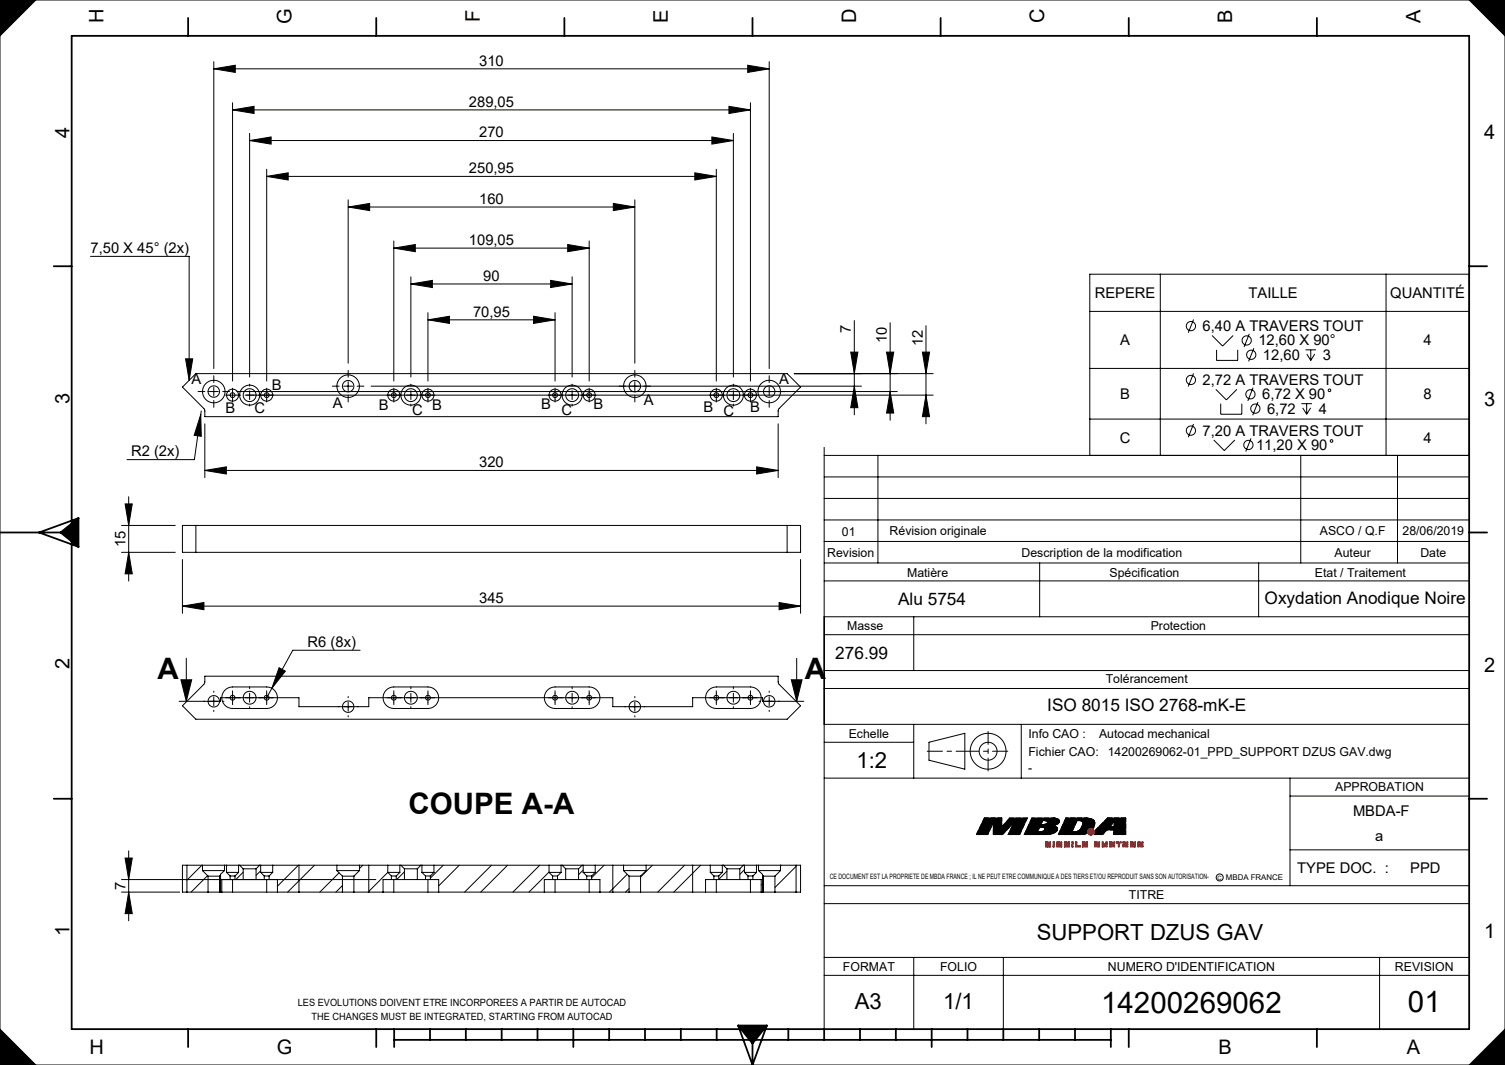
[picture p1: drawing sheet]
<svg xmlns="http://www.w3.org/2000/svg" width="420mm" height="297mm" viewBox="0 0 420 297" stroke-linecap="round" stroke-linejoin="round" font-family="sans-serif">
<g fill="none" stroke="#000" stroke-width=".28">
<path d="M0 0h420v297h-420zM10 0l-10 10M410 0l10 10M230 124.8v162.2M230 139h180M230 133h180M230 127h180M245 127v30M363 127v30M390 127v30M230 157h180M230 151h180"/>
<path d="M230 145h180M290.1 157v15M351.3 157v15M230 177h180M230 172h180M230 162h180.1M255 172v15M230 187h180M230 192h180M230 217h180M230 202h180M230 207h25"/>
<path d="M255 202v15M259.2 207l10.1-2.5v10l-10.1-2.5zM285 202v15M360 217v30M274.7 228.1h4.9v2.5l2.2-2.5h4.9l-2.1 4.6h-3.2l1.6-3.3-3.2 3.3h-2.6v-3.3l-1.6 3.3h-3.1zM288 228.1h6.2l.8 .2a.78 .78 0 0 1 .6 1.1l-.6 .5-1.4 .3 .9 .2a.92 .92 0 0 1 .6 .9 .92 .92 0 0 1-.7 .9l-2.4 .5h-6.1zM290.1 230.7l1.3 .1a.67 .67 0 0 1 .1 .8 .67 .67 0 0 1-.8 .3l-1.2 .1zM291 228.8l1.1 .2 .3 .2-.1 .3-.7 .4h-1.1zM297.5 228.1h5.9a1.82 1.82 0 0 1 2.1 1.3l-.3 1.5a1.36 1.36 0 0 0-1.5 .1 1.36 1.36 0 0 0-.5 1.4l-1.6 .3h-6.2zM300.6 228.8a1.51 1.51 0 0 1 1.6 .5 2.55 2.55 0 0 1-3 2.7zM309.1 228.1h5v4.6h-3.3v-1.3h-1.9l-1.2 1.3h-2.3l.2-.5v-.6zM311 229.1l-.1 1.4h-1.2z"/>
<path d="M360 237h50M360 222h50M230 252h180M230 247h180M230 272h180M230 267h180M255 267v20M280 267v20M385 267v20M0 287l10 10M420 287l-10 10"/>
<circle cx="275.8" cy="209.5" r="2.5"/>
<circle cx="275.8" cy="209.5" r="5"/>
<circle cx="340.4" cy="244.7" r=".98"/>
</g>
<path d="M305.4 232.7l.2-.5v-.6" fill="none" stroke="#000" stroke-width=".28" stroke-dasharray="1.3 .6" stroke-dashoffset=".6" stroke-linecap="butt"/>
<path d="M305.1 230.9a1.19 1.19 0 0 0-1.4 .1 1.19 1.19 0 0 0-.4 1.3" fill="none" stroke="#000" stroke-width=".28" stroke-dasharray="1.3 .6" stroke-dashoffset=".1" stroke-linecap="butt"/>
<g fill="none" stroke="#f00" stroke-width=".28">
<path d="M291.8 234.8h1.3v1.4h-.2v-1.1h-.3v1.1h-.3v-1.1h-.2v1.1h-.3zM293.9 234.8h.3v1.4h-.3zM295 234.8h1.3v.3h-1.1v.2h1.1v.9h-1.3v-.3h1v-.3h-1zM297 234.8h1.4v.3h-1.1v.2h1.1v.9h-1.4v-.3h1.1v-.3h-1.1zM299.2 234.8h.2v1.4h-.2zM300.2 234.8h.3v1.1h1v.3h-1.3zM302.1 234.8h1.3v.3h-1v.2h1v.3h-1v.3h1v.3h-1.3zM305.5 234.8h1.4v.3h-1.2v.2h1.2l-.1 .9h-1.3v-.3h1.1v-.3h-1.1zM307.6 234.8h.2v.5h.9v-.5h.3v1.3l-1.4 .1v-.3h1.1v-.3h-1.1zM309.7 234.8h1.3v.3h-1.1v.2h1.1v.8l-1.3 .1v-.3h1.1v-.3h-1.1zM311.5 234.8h1.4v.3h-.6v1.1h-.2v-1.1h-.6zM313.4 234.8h1.3v.3h-1v.2h1v.3h-1v.3h1v.3h-1.3z"/>
<path d="M315.5 234.8h1.3v1.4h-.3v-1.1h-.2v1.1h-.3v-1.1h-.2v1.1h-.3zM317.6 234.8h1.3v.3h-1v.2h1v.9h-1.3v-.3h1v-.3h-1z"/>
<circle cx="304.5" cy="232" r=".9"/>
</g>
<path d="M305.4 232a.9 .9 0 0 0-1.4-.8 .9 .9 0 0 0-.1 1.5 .9 .9 0 0 0 1.5-.6v-.1" fill="none" stroke="#f00" stroke-width=".28" stroke-dasharray="1.3 .6" stroke-dashoffset=".7" stroke-linecap="butt"/>
<path d="M308.9 231.4h1.9" fill="none" stroke="#000" stroke-width=".28" stroke-dasharray="1.3 .6" stroke-dashoffset="1"/>
<path d="M285.9 232.7h6.1M288 228.1h6.2M291.3 229.9h-.8M292.7 232.7h-.7M293.6 230.2l.9 .2M293.9 232.4l-.8 .2M295.4 232.7h6.2M299.2 232h.7M301.5 231.2l.4-.6M303.4 228.1l.7 .2M305.4 232.7h2.3M307.7 232.7h-2.3" fill="none" stroke="#000" stroke-width=".28" stroke-dasharray="1.3 .6" stroke-dashoffset=".4"/>
<path d="M308.9 231.4l-1.2 1.3M311 229.1l-1.3 1.4" fill="none" stroke="#000" stroke-width=".28" stroke-dasharray="1.3 .6" stroke-dashoffset=".9"/>
<path d="M291 228.8l-.5 1.1M295.4 232.7h5.7M309.7 230.5h1.2M310.8 232.7v-1.3" fill="none" stroke="#000" stroke-width=".28" stroke-dasharray="1.3 .6" stroke-dashoffset=".6"/>
<path d="M277.2 229.4l-1.6 3.3M281.4 232.7l1.6-3.3M290.1 230.7l-.6 1.3M310.9 230.5l.1-1.4" fill="none" stroke="#000" stroke-width=".28" stroke-dasharray="1.3 .6" stroke-dashoffset=".7"/>
<path d="M277.2 232.7v-3.3M279.6 230.6l2.2-2.5M299.2 232l1.4-3.2M310.8 232.7h3.3M314.1 232.7h-3.3" fill="none" stroke="#000" stroke-width=".28" stroke-dasharray="1.3 .6" stroke-dashoffset="-.1"/>
<path d="M283 229.4l-3.2 3.3M314.1 228.1v4.6" fill="none" stroke="#000" stroke-width=".28" stroke-dasharray="1.3 .6" stroke-dashoffset=".2"/>
<g fill="none" stroke="#000" stroke-width=".28" stroke-dasharray="1.3 .6">
<path d="M272.5 232.7l2.2-4.6M272.5 232.7h3.1M275.6 232.7h-3.1M277.2 232.7h.1M281.4 232.7h3.2M284.6 232.7h-3.2M286.6 228.1h.1M286.7 228.1l-2.1 4.6M288 228.1l-2.1 4.6M289.5 232h.6M290.1 232l.6-.1M290.5 229.9h.1"/>
<path d="M290.6 229.9h.1M290.6 229.9h.5M290.7 231.9h.2M290.7 230.7h-.6M290.9 231.9l.3-.2M291 228.8h.5M291 230.8l-.3-.1M291.2 231.7l.2-.1M291.3 232.7h.1M291.4 230.8h-.4M291.4 231.6l.2-.2M291.4 232.7h.1"/>
<path d="M291.5 232.7h.1M291.5 228.8l.4 .1M291.6 230.9l-.2-.1M291.6 231.4v-.2M291.6 229.9h-.3M291.6 231v-.1M291.6 231.2v-.2M291.6 232.7h.1M291.7 232.7h.1M291.8 232.7h.1M291.9 228.9l.2 .1M291.9 232.7h.1"/>
<path d="M292 229.8l-.4 .1M292 232.7h.1M292.1 229.7l-.1 .1M292.1 229h.2M292.2 229.6l-.1 .1M292.3 229l.1 .2M292.3 229.5l-.1 .1M292.4 229.3l-.1 .2M292.4 229.2v.1M293.1 232.6l-.4 .1M293.8 228.1h.4M294 228.1h.1"/>
<path d="M294.1 228.1h.1M294.2 228.1l.4 .1M294.4 232.2l-.5 .2M294.5 230.4l.4 .3M294.6 228.2l.4 .1M294.7 230l-.4 .1M294.7 231.9l-.3 .3M294.9 231.7l-.2 .2M294.9 230.7l.2 .2M295 229.9l-.3 .1M295 228.3l.2 .1M295 231.6l-.1 .1"/>
<path d="M295.1 230.9v.2M295.1 231.3l-.1 .3M295.1 231.1v.2M295.2 229.7l-.2 .2M295.2 228.4l.3 .2M295.4 229.5l-.2 .2M295.5 228.6l.2 .3M295.6 229.4l-.2 .1M295.7 229.2l-.1 .2M295.7 228.9v.3M297.5 228.1l-2.1 4.6M299.2 232h.4"/>
<path d="M299.6 232h.1M299.7 232h.1M299.8 232h.1M299.9 232l.5-.1M300.4 231.9h.2M300.6 228.8h.6M300.6 231.9l.2-.1M300.8 231.8l.1-.1M300.9 231.7l.2-.1M301.1 231.6l.1-.1M301.1 232.7h.1M301.2 231.5l.3-.3"/>
<path d="M301.2 232.7h.1M301.3 232.7h.1M301.4 228.8h-.2M301.4 232.7h.1M301.5 232.7h.1M301.6 232.7h.6M301.6 228.9l-.2-.1M301.8 229l-.2-.1M301.9 230.6l.2-.6M302.1 229.1l-.3-.1M302.1 230l.1-.4M302.2 232.7l.3-.1"/>
<path d="M302.2 229.3l-.1-.2M302.2 229.6v-.3M302.5 232.6l.3-.1M302.8 232.6l.3-.1M303 228.1h.1M303.1 232.5l.1-.1M303.1 228.1h.1M303.2 228.1h.1M303.2 232.4h.1M303.3 232.4v-.1M303.3 228.1h.1M304.1 228.3l.6 .1"/>
<path d="M304.7 228.4l.4 .3M305.1 230.9h.1M305.1 228.7l.2 .2M305.2 230.9v-.1M305.2 230.8l.2-.6M305.4 230.2l.1-.4M305.4 229.1l-.1-.2M305.5 229.4l-.1-.3M305.5 229.8v-.4M309.1 228.1h5"/>
</g>
<path d="M274.7 228.1h4.9M281.8 228.1h4.8M305.6 231.6l3.5-3.5" fill="none" stroke="#000" stroke-width=".28" stroke-dasharray="1.3 .6" stroke-dashoffset=".1"/>
<path d="M297.5 228.1h5.9" fill="none" stroke="#000" stroke-width=".28" stroke-dasharray="1.3 .6" stroke-dashoffset=".5"/>
<path d="M277.3 232.7h2.5M279.6 228.1v2.5M279.8 232.7h-2.6M294.3 230.1l-.7 .1" fill="none" stroke="#000" stroke-width=".28" stroke-dasharray="1.3 .6" stroke-dashoffset=".3"/>
<path d="M285.9 232.7h5.4M297.5 228.1h5.5" fill="none" stroke="#000" stroke-width=".28" stroke-dasharray="1.3 .6" stroke-dashoffset=".8"/>
<path d="M258.7 209.5h22.6" fill="none" stroke="#000" stroke-width=".28" stroke-dasharray="6.3 1.3 1.3 1.3" stroke-dashoffset="2.1"/>
<path d="M275.8 204v11" fill="none" stroke="#000" stroke-width=".28" stroke-dasharray="6.3 1.3 1.3 1.3" stroke-dashoffset="2.8"/>
<g fill="none" stroke="#000" stroke-width=".5">
<path d="M20 10h390v277h-390zM52.5 5v5M105 5v5M157.5 5v5M210 5v5M262.5 5v5M315 5v5M367.5 5v5M15 74.3h5M410 74.3h5M0 148.5h16.9M16.9 148.5l5 4"/>
<path d="M21.9 144.5l-11 4 11 4M21.9 144.5v8M21.9 144.5l-5 4M410 148.5h5M15 222.8h5M410 222.8h5M52.5 287v5M105 287v5M110 290h200M110 287v5M120 287v3M130 287v3"/>
<path d="M140 287v3M150 287v3M160 287v5M170 287v3M180 287v3M190 287v3M200 287v3M206 286l4 11M206 286h8M206 286l4 5M210 291v6M214 286l-4 11"/>
<path d="M214 286l-4 5M220 287v3M230 287v3M240 287v3M250 287v3M260 287v5M270 287v3M280 287v3M290 287v3M300 287v3M310 287v5M315 287v5"/>
<path d="M367.5 287v5"/>
</g>
<g fill="none" stroke="#f00" stroke-width=".28" stroke-dasharray="1.3 .6" stroke-dashoffset=".5">
<path d="M292.1 235.1v1.1M292.3 236.2v-1.1M292.6 235.1v1.1M292.9 236.2v-1.1M295 235.9h1M295 235.6h1M295.2 235.3h1.1M295.2 235h1.1M296 235.6h-1M296.3 235h-1.1M297 235.9h1.1M297 235.6h1.1"/>
<path d="M297.1 235.9h.9M297.3 235.3h1.1M297.4 235h1M298.1 235.6h-1.1M298.4 235h-1.1M300.5 235.9h1M300.5 234.8v1.1M302.4 235.9h1M302.4 235.3h1M302.4 235.6h1M302.4 235h1M303.4 235.6h-1"/>
<path d="M303.4 235h-1M305.5 235.9h1.1M305.5 235.6h1.1M307.6 235.9h1.1M307.6 235.6h1.1M313.7 235.9h1M313.7 235.6h1M313.7 235.3h1M314.7 235h-1M317.6 235.6h1M317.6 235.9h1M317.9 235h1"/>
<path d="M317.9 235.3h1"/>
</g>
<g fill="none" stroke="#f00" stroke-width=".28" stroke-dasharray="1.3 .6" stroke-dashoffset=".7">
<path d="M291.8 234.8h1.3M291.8 236.2v-1.4M293.1 234.8v1.4M293.9 236.2v-1.4M294.2 234.8v1.4M295 234.8h1.3M296.3 236.2h-1.3M297 234.8h1.4M298.4 236.2h-1.4M299.2 236.2v-1.4M299.4 234.8v1.4M300.2 236.2v-1.4"/>
<path d="M301.5 236.2h-1.3M302.1 236.2v-1.4M302.1 234.8h1.3M302.1 236.2h1.3M303.4 236.2h-1.3M305.5 234.8h1.4M309.7 236.2h1.3M309.7 234.8h1.4M311.5 234.8h1.4M313.4 234.8h1.3M313.4 236.2v-1.4M314.7 236.2h-1.3"/>
<path d="M315.5 234.8h1.3M315.5 236.2v-1.4M316.8 234.8v1.4M317.6 234.8h1.3M318.9 236.2h-1.3"/>
</g>
<path d="M295 235.6v-.8M296.3 235.3v.9M297 235.6v-.8M298.4 235.3v.9M305.5 235.6v-.8M306.9 235.3v.8M307.6 235.6v-.8M307.8 235.3h.9M309.7 235.6v-.8M311.1 235.3v.8M317.6 235.6v-.8M318.9 235.3v.9" fill="none" stroke="#f00" stroke-width=".28" stroke-dasharray="1.3 .6" stroke-dashoffset=".4"/>
<g fill="none" stroke="#f00" stroke-width=".28" stroke-dasharray="1.3 .6">
<path d="M291.8 236.2h.2M292 236.2h.1M292.3 235.1h-.2M292.3 236.2h.1M292.4 236.2h.1M292.5 236.2h.1M292.6 236.2h.1M292.9 235.1h-.3M292.9 236.2h.1M293 236.2h.1M293.9 234.8h.2M293.9 236.2h.3"/>
<path d="M294.1 234.8h.1M295 236.2v-.3M295 235.6h.1M295.2 235v.3M296 235.9v-.3M296.3 234.8v.2M297 236.2v-.3M297.3 235v.3M298 235.9h.1M298.1 235.9v-.3M298.4 234.8v.2M299.2 234.8h.2"/>
<path d="M299.2 236.2h.2M299.4 236.2h-.2M300.2 234.8h.3M300.2 234.8h.1M300.2 236.2h.1M300.3 234.8h.2M301.5 235.9v.3M302.4 235.6v.3M302.4 235v.3M303.4 235.9v.3M303.4 235.3v.3M303.4 234.8v.2"/>
<path d="M305.5 236.2v-.3M305.7 235v.3M306.6 235.9v-.3M306.9 236.1l-.1 .1M306.9 234.8v.2M307.6 234.8h.2M307.6 236.2v-.3M307.8 234.8v.5M308.7 235.9v-.3M308.7 234.8h.3M308.7 235.3v-.5M309 236.1l-.1 .1"/>
<path d="M309.7 236.2v-.3M309.9 235v.3M310.8 235.9v-.3M311.1 236.1l-.1 .1M311.1 234.8v.2M311.5 235v-.2M312.1 235h-.6M312.3 235h.6M312.3 236.2h-.2M312.9 234.8v.2M313.7 235.6v.3M313.7 235v.3"/>
<path d="M314.7 235.9v.3M314.7 235.3v.3M314.7 234.8v.2M315.8 236.2h-.3M316 235h-.2M316.3 236.2h-.3M316.5 235h-.2M316.8 236.2h-.3M317.6 236.2v-.3M317.9 235v.3M318.6 235.9v-.3M318.9 234.8v.2"/>
</g>
<g fill="none" stroke="#f00" stroke-width=".28" stroke-dasharray="1.3 .6" stroke-dashoffset=".6">
<path d="M295 234.8h1.3M295 236.2h1.3M297.1 234.8h1.3M297.1 236.2h1.3M300.3 236.2h1.2M305.7 235.3h1.2M306.8 236.2h-1.3M306.9 235h-1.2M307.6 236.2h1.3M309 234.8v1.3M309.7 235.9h1.1M309.7 235.6h1.1"/>
<path d="M309.9 235h1.2M309.9 235.3h1.2M312.1 236.2v-1.2M312.3 235v1.2M315.8 235v1.2M316 236.2v-1.2M316.3 235v1.2M316.5 236.2v-1.2"/>
</g>
<path d="M206 286l4 5 4-5zM16.9 148.5l5 4v-8zM0 0v10l10-10zM410 0l10 10v-10zM420 287l-10 10h10zM0 287v10h10zM309.1 228.1l-3.5 3.5v.6l-.2 .5h2.3l1.2-1.3h1.9v1.3h3.3v-4.6zM311 229.1l-.1 1.4h-1.2zM297.5 228.1l-2.1 4.6 7.1-.1 .8-.3v-.7l.5-.6 .6-.2 .6 .1a1.56 1.56 0 0 0 .4-1.6 1.56 1.56 0 0 0-1.3-1zM300.6 228.8a1.51 1.51 0 0 1 1.6 .5 2.55 2.55 0 0 1-3 2.7zM290.1 230.7l1.3 .1a.67 .67 0 0 1 .1 .8 .67 .67 0 0 1-.8 .3l-1.2 .1zM291 228.8l1.1 .2 .3 .2-.1 .3-.7 .4h-1.1zM288 228.1l-2.1 4.6h6.1a2.84 2.84 0 0 0 3.1-1.4v-.4l-.6-.5-.9-.2 1.4-.3a.88 .88 0 0 0 .7-1l-.5-.5-1-.3zM274.7 228.1l-2.2 4.6h3.1l1.6-3.3v3.3h2.6l3.2-3.3-1.6 3.3h3.2l2.1-4.6h-4.9l-2.2 2.5v-2.5z" fill-rule="evenodd" fill="#000"/>
<path d="M317.6 234.8v.8h1v.3h-1v.3h1.3v-.9h-1v-.2h1v-.3zM315.5 234.8v1.4h.3v-1.1h.2v1.1h.3v-1.1h.2v1.1h.3v-1.4zM313.4 234.8v1.4h1.3v-.3h-1v-.3h1v-.3h-1v-.2h1v-.3zM311.5 234.8v.3h.6v1.1h.2v-1.1h.6v-.3zM309.7 234.8v.8h1.1v.3h-1.1v.3l1.3-.1v-.8h-1.1v-.2h1.1v-.3zM307.6 234.8v.8h1.1v.3h-1.1v.3l1.4-.1v-1.3h-.3v.5h-.9v-.5zM305.5 234.8v.8h1.1v.3h-1.1v.3h1.3l.1-.9h-1.2v-.2h1.2v-.3zM303.6 232a.9 .9 0 0 0 1.8 0 .9 .9 0 0 0-1.8 0zM302.1 234.8v1.4h1.3v-.3h-1v-.3h1v-.3h-1v-.2h1v-.3zM300.2 234.8v1.4h1.3v-.3h-1v-1.1zM299.2 234.8v1.4h.2v-1.4zM297 234.8v.8h1.1v.3h-1.1v.3h1.4v-.9h-1.1v-.2h1.1v-.3zM295 234.8v.8h1v.3h-1v.3h1.3v-.9h-1.1v-.2h1.1v-.3zM293.9 234.8v1.4h.3v-1.4zM291.8 234.8v1.4h.3v-1.1h.2v1.1h.3v-1.1h.3v1.1h.2v-1.4z" fill-rule="evenodd" fill="#f00"/>
<g fill="none" stroke="#000" stroke-width=".28">
<path d="M59.7 19.2l6-1v2zM59.7 17.2v85.6M59.7 19.2h155M208.7 18.2l6 1-6 1zM214.7 17.2v85.6M64.9 30.7l6-1v1.9zM64.9 28.6v77.7M64.9 30.7h144.5M69.7 39.2l6-1v2zM69.7 37.2v67.9M69.7 39.2h135M198.7 38.2l6 1-6 1z"/>
<path d="M203.4 29.7l6 1-6 .9zM204.7 37.2v67.9M209.4 28.6v77.7M74.4 49.2l6-1v2zM74.4 47.2v59.1M74.4 49.2h125.5M97.2 57.7l6-1v2zM97.2 55.7v45.6M97.2 57.7h80M171.2 56.7l6 1-6 1zM177.2 55.7v45.6M193.9 48.2l6 1-6 1z"/>
<path d="M199.9 47.2v59.1M25.2 71.5h27.6v34.6M109.9 69.2l6-1v2zM109.9 67.2v39.1M109.9 69.2h54.5M114.7 79.2l6-1v2zM114.7 77.2v27.9M114.7 79.2h45M153.7 78.2l6 1-6 1zM158.4 68.2l6 1-6 1zM159.7 77.2v27.9M164.4 67.2v39.1"/>
<path d="M304.1 76.5h105.9v50.5h-105.9zM323.8 76.5v50.5M386.8 76.5v50.5M119.4 89.2l6-1v2zM119.4 87.2v19.1M119.4 89.2h35.5M148.9 88.2l6 1-6 1zM154.9 87.2v19.1M237.4 98.2h2l-1 6zM238.4 89.4v26.3M247.4 98.2h2l-1 6zM248.4 90v27.2"/>
<path d="M257.4 98.2h2l-1 6zM258.4 90.8v27.4M304.1 86.8h105.9M333.1 89.1l-1.5 3.7M338.2 93.6l3 2.9 2.9-2.9M339.5 97.6v2.9h5.9v-2.9M348.6 93.1l-1.4 3.7M349.9 97.1l-1.5 3.7M364.3 97.6h3M364.7 98.7l1.1 1.8M365.8 97.6v2.9M366.9 98.7l-1.1 1.8"/>
<path d="M50.9 107.9l3.8-3.7h165l3.7 3.7-6 6.1-.2 .5v1.7h-160v-1.7l-.3-.5zM51.8 100.1h2l-1 6zM56 115.6l.2 6.1-2-.3zM56.2 114.6l-2 13.6h-18.8M57.2 118.2v15M58.4 109.2h2.5M59.7 107.9v2.5M63.6 110.2h2.5M64.9 108.9v2.5M66.1 109.2h184.3M68.4 110.2h192M69.7 108.9v2.5"/>
<path d="M74.4 108.9v2.5M95.9 107.7h2.5M97.2 106.4v2.5M103.6 107.7h136.8M109.9 108.9v2.5M114.7 108.9v2.5M119.4 108.9v2.5M154.9 108.9v2.5M159.7 108.9v2.5M164.4 108.9v2.5M177.2 106.4v2.5M199.9 108.9v2.5"/>
<path d="M204.7 108.9v2.5M209.4 108.9v2.5M214.7 107.9v2.5M217.2 118.2v15M221.7 104.2h38.7M238.4 107.7l1 6h-2zM248.4 109.2l1 6h-2zM258.4 110.2l1 6h-2zM304.1 102.7h105.9M304.1 116.9h105.9M333.1 104.1l-1.5 3.7M333.1 118.2l-1.5 3.7"/>
<path d="M339.3 108.6l2.9 2.9 3-2.9M340.7 112.6v2.9h5.9v-2.9M349.7 108.1l-1.5 3.7M351.1 112.1l-1.5 3.7M363.2 112.6h2.9M363.5 113.8l1.1 1.7M364.6 112.6v2.9M365.8 113.8l-1.2 1.7M35.9 138.5v23.5M57.2 131.2l6-1v2zM57.2 131.2h160M211.2 130.2l6 1-6 1z"/>
<path d="M338.7 122.7l3 2.9 2.9-2.9M349.1 122.2l-1.4 3.7M33.9 146.5h15M33.9 154h15M34.9 140.5h2l-1 6zM35.9 154l1 6h-2zM50.9 146.5h172.5v7.5h-172.5zM50.9 156v15M54.7 146.5v7.5M219.7 146.5v7.5M223.4 156v15M50.9 169l6-1v2z"/>
<path d="M50.9 169h172.5M217.4 168l6 1-6 1zM50 195.6h11.6v-1h21.8v2.5h19.5v-2.5h68.1v2.5h22.3v-2.5h19.5v1h11.5M50.5 189.6h3l-1.5 6zM52 183.6v12M57.2 188.6h160v1.7l.2 .5 6 6-3.7 3.8h-165l-3.8-3.8 6-6 .3-.5zM59.7 194.3v2.5M62.7 192.6a3 3 0 0 1 2.2-1h9.5a3 3 0 0 1 3 3 3 3 0 0 1-3 3h-9.5a3 3 0 0 1-2.7-1.8 3 3 0 0 1 .5-3.2zM64.9 193.3v2.5M69.7 193.3v2.5M74.4 193.3v2.5M77.9 186.2l1.7 1-3.7 4.7z"/>
<path d="M97.2 195.8v2.5M100.5 181.3h-18.8l-7.3 13.3M107.7 192.6a3 3 0 0 1 2.2-1h9.5a3 3 0 0 1 3 3 3 3 0 0 1-3 3h-9.5a3 3 0 0 1-2.7-1.8 3 3 0 0 1 .5-3.2zM109.9 193.3v2.5M114.7 193.3v2.5M119.4 193.3v2.5M152.7 192.6a3 3 0 0 1 2.2-1h9.5a3 3 0 0 1 3 3 3 3 0 0 1-3 3h-9.5a3 3 0 0 1-2.7-1.8 3 3 0 0 1 .5-3.2zM154.9 193.3v2.5M159.7 193.3v2.5M164.4 193.3v2.5M177.2 195.8v2.5M197.7 192.6a3 3 0 0 1 2.2-1h9.5a3 3 0 0 1 3 3 3 3 0 0 1-3 3h-9.5a3 3 0 0 1-2.7-1.8 3 3 0 0 1 .5-3.2z"/>
<path d="M199.9 193.3v2.5M204.7 193.3v2.5M209.4 193.3v2.5M214.7 194.3v2.5M220.8 189.6h3l-1.5 6zM222.3 183.6v12M34.9 239.3h2l-1 6zM35.9 237.3v19.5M33.9 245.3h71M33.9 248.8h16.3M35.9 248.8l1 6h-2zM52.2 241.3v7.5"/>
<path d="M56.3 241.3l-4.1 4.2M56.5 242.8h6.1M56.5 241.3h6.1M56.5 241.3h-5.6v7.5h7.2M56.5 241.3v1.5M56.5 242.8l1.6 1.5M57.9 244.2l-4.6 4.6M58.1 244.3h3.2M58.1 248.8h3.2M58.1 244.3v4.5M61.3 248.8h.6M61.3 244.3v4.5"/>
<path d="M61.6 244l-.3 .3M61.9 248.8h15.5M61.9 245.3v3.5M62.6 242.8l-1 1v5M62.6 241.3v1.5M62.6 241.3h.6M63.2 243.3h3.4M63.2 241.3h3.4M63.2 241.3v2M63.2 243.3l1 1M64.2 244.3h1.4M64.2 244.3v1h1.4v-1"/>
<path d="M66.6 241.3v2M66.6 243.3l-1 1M66.6 241.3h.3M66.9 241.3h5.6M66.9 241.3l1 1M67.9 242.3h3.6M67.9 242.3v3h3.6v-3M67.9 243.2l-2.1 2.1M72.5 241.3h.2M72.5 241.3l-1 1M72.7 242.8l-1.2 1.3M72.7 243.3h3.4"/>
<path d="M72.7 241.3h3.4M72.7 241.3v2M72.7 243.3l1 1M73.7 244.3h1.4M73.7 244.3v1h1.4v-1M76.1 241.3v2M76.1 243.3l-1 1M76.1 241.3h17.9M77.4 248.8h18.2M77.4 245.3v3.5M83.3 241.3l-5.9 5.8M83.4 241.3v7.5"/>
<path d="M87.8 241.3l-7.5 7.5M94 242.8h6.3M94 241.3h6.3M94 241.3v1.5M94 242.8l1.6 1.5M94.6 243.4l-5.3 5.4M95.6 247l-1.9 1.8M95.6 244.3h3.2M95.6 248.8h3.2M95.6 244.3v4.5M98.8 248.8h8.1M98.8 244.3v4.5"/>
<path d="M100.3 241.3h7.9M100.3 241.3v1.5M100.3 242.8l-1.5 1.5M101.2 241.3l-.9 .9M102.9 241.3v7.5M106.9 248.8h15.5M108.2 243.3h3.4M108.2 241.3h3.4M108.2 241.3v2M108.2 243.3l1 1M108.2 243.3l-5.5 5.5M109.2 244.3h1.4"/>
<path d="M109.2 245.3h1.4M109.2 245.3h-2.3v3.5M109.2 244.3v1M110.6 245.3h2.3M110.6 244.3v1M111.6 241.3v2M111.6 243.3l-1 1M111.6 241.3h.3M111.9 241.3h5.6M111.9 241.3l1 1M112.9 242.3h3.6M112.9 245.3h3.6"/>
<path d="M112.9 242.3v3M112.9 243.1l-2.2 2.2M116.5 245.3h2.2M116.5 242.3v3M117.5 241.3h.2M117.5 241.3l-1 1M117.7 243.3h3.4M117.7 241.3h3.4M117.7 241.3v2M117.7 243.3l1 1M118.7 244.3h1.4M118.7 245.3h1.4"/>
<path d="M118.7 244.3v1M120.1 245.3h2.3v3.5M120.1 244.3v1M121.1 241.3v2M121.1 243.3l-1 1M121.1 241.3h32.1M122.4 248.8h29.5M123.7 241.3l-3.6 3.6M128.2 241.3l-5.8 5.7M137.2 241.3l-7.5 7.5M141.7 241.3l-7.5 7.5M150.6 241.3l-7.5 7.5"/>
<path d="M151.9 248.8h15.5M153.2 243.2l-5.6 5.6M153.2 243.3h3.4M153.2 241.3h3.4M153.2 241.3v2M153.2 243.3l1 1M154.2 244.3h1.4M154.2 245.3h1.4M154.2 245.3h-2.3v3.5M154.2 244.3v1M155.6 245.3h2.3M155.6 244.3v1"/>
<path d="M156.6 241.3v2M156.6 243.3l-1 1M156.6 241.3h.3M156.9 241.3h5.6M156.9 241.3l1 1M157.9 242.3h3.6M157.9 245.3h3.6M157.9 242.3v3M161.5 245.3h2.2M161.5 242.3v3M162.5 241.3h.2M162.5 241.3l-1 1"/>
<path d="M162.7 242.6l-1.2 1.3M162.7 243.3h3.4M162.7 241.3h3.4M162.7 241.3v2M162.7 243.3l1 1M163.7 244.3h1.4M163.7 245.3h1.4M163.7 244.3v1M165.1 245.3h2.3v3.5M165.1 244.3v1M166.1 241.3v2M166.1 243.3l-1 1"/>
<path d="M166.1 241.3h7.9M167.4 248.8h8.2M168.6 241.3l-3.5 3.5M171 241.3v7.5M174 242.8h6.3M174 241.3h6.3M174 241.3v1.5M174 242.8l1.6 1.5M175 243.8l-4.9 5M175.6 247.8l-1 1M175.6 244.3h3.2M175.6 248.8h3.2"/>
<path d="M175.6 244.3v4.5M178.8 248.8h18.1M178.8 244.3v4.5M180.3 241.3h17.9M180.3 241.3v1.5M180.3 242.8l-1.5 1.5M182.1 241.3l-3.3 3.3M191 241.3l-7.5 7.5M193.3 241.3v7.5M195.5 241.3l-7.5 7.5M196.9 248.8h15.5M198.2 243.3h3.4"/>
<path d="M198.2 241.3h3.4M198.2 241.3v2M198.2 243.3l1 1M199.2 244.3h1.4M199.2 245.3h1.4M199.2 245.3h-2.3v3.5M199.2 244.3v1M200.6 245.3h2.3M200.6 244.3v1M201.6 241.3v2M201.6 243.3l-1 1M201.6 241.3h.3"/>
<path d="M201.9 241.3h5.6M201.9 241.3l1 1M202.9 242.9l-2.3 2.3M202.9 242.3h3.6M202.9 245.3h3.6M202.9 242.3v3M206.5 245.3h2.2M206.5 242.3v3M207.5 241.3h.2M207.5 241.3l-1 1M207.7 242.5l-1.2 1.3M207.7 243.3h3.4"/>
<path d="M207.7 241.3h3.4M207.7 241.3v2M207.7 243.3l1 1M208.7 244.3h1.4M208.7 245.3h1.4M208.7 244.3v1M210.1 245.3h2.3v3.5M210.1 244.3v1M211.1 241.3v2M211.1 243.3l-1 1M211.1 241.3h.6M211.7 242.8h6.1"/>
<path d="M211.7 241.3h6.1M211.7 242.8l1.1 1v5M211.7 241.3v1.5M212.4 248.8h.7M212.8 244.1l.3 .2M213.1 246.2l-.7 .6M213.1 244.3h3.2M213.1 248.8h3.2M213.1 244.3v4.5M216.3 244.3v4.5M217.8 241.3h5.6v7.5h-7.1M217.8 241.3v1.5"/>
<path d="M217.8 242.8l-1.5 1.5M218 241.3l-.2 .2M222.2 241.3v7.5M222.2 241.6l-5.9 5.9"/>
<circle cx="332.3" cy="90.9" r="1.29"/>
<circle cx="347.9" cy="94.9" r="1.29"/>
<circle cx="349.2" cy="98.9" r="1.29"/>
<circle cx="59.7" cy="109.2" r="3.1"/>
<circle cx="59.7" cy="109.2" r="1.6"/>
<circle cx="64.9" cy="110.2" r=".68"/>
<circle cx="64.9" cy="110.2" r="1.68"/>
<circle cx="69.7" cy="110.2" r="2.8"/>
<circle cx="69.7" cy="110.2" r="1.8"/>
<circle cx="74.4" cy="110.2" r=".68"/>
<circle cx="74.4" cy="110.2" r="1.68"/>
<circle cx="97.2" cy="107.7" r="3.1"/>
<circle cx="97.2" cy="107.7" r="1.6"/>
<circle cx="109.9" cy="110.2" r=".68"/>
<circle cx="109.9" cy="110.2" r="1.68"/>
<circle cx="114.7" cy="110.2" r="2.8"/>
<circle cx="114.7" cy="110.2" r="1.8"/>
<circle cx="119.4" cy="110.2" r=".68"/>
<circle cx="119.4" cy="110.2" r="1.68"/>
<circle cx="154.9" cy="110.2" r=".68"/>
<circle cx="154.9" cy="110.2" r="1.68"/>
<circle cx="159.7" cy="110.2" r="2.8"/>
<circle cx="159.7" cy="110.2" r="1.8"/>
<circle cx="164.4" cy="110.2" r=".68"/>
<circle cx="164.4" cy="110.2" r="1.68"/>
<circle cx="177.2" cy="107.7" r="3.1"/>
<circle cx="177.2" cy="107.7" r="1.6"/>
<circle cx="199.9" cy="110.2" r=".68"/>
<circle cx="199.9" cy="110.2" r="1.68"/>
<circle cx="204.7" cy="110.2" r="2.8"/>
<circle cx="204.7" cy="110.2" r="1.8"/>
<circle cx="209.4" cy="110.2" r=".68"/>
<circle cx="209.4" cy="110.2" r="1.68"/>
<circle cx="214.7" cy="109.2" r="3.1"/>
<circle cx="214.7" cy="109.2" r="1.6"/>
<circle cx="332.3" cy="106" r="1.29"/>
<circle cx="349" cy="110" r="1.29"/>
<circle cx="350.3" cy="114" r="1.29"/>
<circle cx="371" cy="108.9" r=".37"/>
<circle cx="332.3" cy="120.1" r="1.29"/>
<circle cx="348.4" cy="124.1" r="1.29"/>
<circle cx="371.6" cy="123" r=".37"/>
<circle cx="59.7" cy="195.6" r="1.6"/>
<circle cx="64.9" cy="194.6" r=".68"/>
<circle cx="69.7" cy="194.6" r="1.8"/>
<circle cx="74.4" cy="194.6" r=".68"/>
<circle cx="97.2" cy="197.1" r="1.6"/>
<circle cx="109.9" cy="194.6" r=".68"/>
<circle cx="114.7" cy="194.6" r="1.8"/>
<circle cx="119.4" cy="194.6" r=".68"/>
<circle cx="154.9" cy="194.6" r=".68"/>
<circle cx="159.7" cy="194.6" r="1.8"/>
<circle cx="164.4" cy="194.6" r=".68"/>
<circle cx="177.2" cy="197.1" r="1.6"/>
<circle cx="199.9" cy="194.6" r=".68"/>
<circle cx="204.7" cy="194.6" r="1.8"/>
<circle cx="209.4" cy="194.6" r=".68"/>
<circle cx="214.7" cy="195.6" r="1.6"/>
</g>
<g fill="none" stroke="#000" stroke-width=".28" stroke-dasharray="30.5 1.3 1.3 1.3">
<path d="M57.2 109.2h-1.9M59.7 106.7v-1.9M59.7 111.7v1.9M62.2 109.2h1.9M63.6 110.2h-.6M64.9 108.9v-.6M64.9 111.4v.7M66.1 110.2h.7M67.2 110.2h-.6M69.7 107.7v-.6M69.7 112.7v.5M72.2 110.2h.5"/>
<path d="M73.2 110.2h-.7M74.4 108.9v-.6M74.4 111.4v.7M75.7 110.2h.7M94.7 107.7h-1.9M97.2 105.2v-1.9M97.2 110.2v1.9M99.7 107.7h1.9M108.6 110.2h-.6M109.9 108.9v-.6M109.9 111.4v.7M111.1 110.2h.7"/>
<path d="M112.2 110.2h-.6M114.7 107.7v-.6M114.7 112.7v.5M117.2 110.2h.5M118.2 110.2h-.7M119.4 108.9v-.6M119.4 111.4v.7M120.7 110.2h.7M153.6 110.2h-.6M154.9 108.9v-.6M154.9 111.4v.7M156.1 110.2h.7"/>
<path d="M157.2 110.2h-.6M159.7 107.7v-.6M159.7 112.7v.5M162.2 110.2h.5M163.2 110.2h-.7M164.4 108.9v-.6M164.4 111.4v.7M165.7 110.2h.7M174.7 107.7h-1.9M177.2 105.2v-1.9M177.2 110.2v1.9M179.7 107.7h1.9"/>
<path d="M198.6 110.2h-.6M199.9 108.9v-.6M199.9 111.4v.7M201.1 110.2h.7M202.2 110.2h-.6M204.7 107.7v-.6M204.7 112.7v.5M207.2 110.2h.5M208.2 110.2h-.7M209.4 108.9v-.6M209.4 111.4v.7M210.7 110.2h.7"/>
<path d="M212.2 109.2h-1.9M214.7 106.7v-1.9M214.7 111.7v1.9M217.2 109.2h1.9M57.2 195.6h-.4M59.7 193.1v-.4M59.7 198.1v.3M62.2 195.6h.3M63.6 194.6h-.6M64.9 193.3v-.7M64.9 195.8v.7M66.1 194.6h.7"/>
<path d="M67.2 194.6h-.6M69.7 192.1v-.6M69.7 197.1v.5M72.2 194.6h.5M73.2 194.6h-.7M74.4 193.3v-.7M74.4 195.8v.7M75.7 194.6h.7M94.7 197.1h-.4M97.2 194.6v-.4M97.2 199.6v.3M99.7 197.1h.3"/>
<path d="M108.6 194.6h-.6M109.9 193.3v-.7M109.9 195.8v.7M111.1 194.6h.7M112.2 194.6h-.6M114.7 192.1v-.6M114.7 197.1v.5M117.2 194.6h.5M118.2 194.6h-.7M119.4 193.3v-.7M119.4 195.8v.7M120.7 194.6h.7"/>
<path d="M153.6 194.6h-.6M154.9 193.3v-.7M154.9 195.8v.7M156.1 194.6h.7M157.2 194.6h-.6M159.7 192.1v-.6M159.7 197.1v.5M162.2 194.6h.5M163.2 194.6h-.7M164.4 193.3v-.7M164.4 195.8v.7M165.7 194.6h.7"/>
<path d="M174.7 197.1h-.4M177.2 194.6v-.4M177.2 199.6v.3M179.7 197.1h.3M198.6 194.6h-.6M199.9 193.3v-.7M199.9 195.8v.7M201.1 194.6h.7M202.2 194.6h-.6M204.7 192.1v-.6M204.7 197.1v.5M207.2 194.6h.5"/>
<path d="M208.2 194.6h-.7M209.4 193.3v-.7M209.4 195.8v.7M210.7 194.6h.7M212.2 195.6h-.4M214.7 193.1v-.4M214.7 198.1v.3M217.2 195.6h.3"/>
</g>
<g fill="#000">
<path d="M158.4 68.2l6 1-6 1zM109.9 69.2l6-1v2z"/>
<path d="M238.4 107.7l1 6h-2zM237.4 98.2h2l-1 6zM248.4 109.2l1 6h-2zM247.4 98.2h2l-1 6zM258.4 110.2l1 6h-2zM257.4 98.2h2l-1 6z"/>
<path d="M57.2 131.2l6-1v2zM211.2 130.2l6 1-6 1z"/>
<path d="M34.9 140.5h2l-1 6zM35.9 154l1 6h-2zM34.9 239.3h2l-1 6zM35.9 248.8l1 6h-2z"/>
<path d="M50.9 169l6-1v2zM217.4 168l6 1-6 1z"/>
<path d="M50.5 189.6h3l-1.5 6zM220.8 189.6h3l-1.5 6z"/>
<path d="M77.9 186.2l-2 5.7 3.7-4.7zM119.4 89.2l6-1v2zM148.9 88.2l6 1-6 1zM114.7 79.2l6-1v2zM153.7 78.2l6 1-6 1zM97.2 57.7l6-1v2zM171.2 56.7l6 1-6 1zM74.4 49.2l6-1v2zM193.9 48.2l6 1-6 1zM69.7 39.2l6-1v2zM198.7 38.2l6 1-6 1zM64.9 30.7l6-1v1.9zM203.4 29.7l6 1-6 .9zM59.7 19.2l6-1v2zM208.7 18.2l6 1-6 1zM56 115.6l-1.8 5.8 2 .3zM51.8 100.1h2l-1 6z"/>
</g>
<path d="M64.9 245.3v3.5M74.4 245.3v3.5M109.9 245.3v3.5M119.4 245.3v3.5M154.9 245.3v3.5M164.4 245.3v3.5M199.9 245.3v3.5M209.4 245.3v3.5" fill="none" stroke="#000" stroke-width=".28" stroke-dasharray="6.3 1.3 1.3 1.3 1.3 1.3"/>
<g font-size="8.2">
<text x="44" y="189.4">A</text>
<text x="224.6" y="189.4">A</text>
<text x="114" y="226.9">COUPE A-A</text>
<text x="307.3" y="282.4">14200269062</text>
<text x="392.9" y="282.3">01</text>
</g>
<g font-size="6.2">
<text x="239" y="214">1:2</text>
<text x="289.3" y="262.2">SUPPORT DZUS GAV</text>
<text x="238.5" y="281.4">A3</text>
<text x="263.2" y="281.4">1/1</text>
</g>
<g font-size="5.6">
<text x="28.9" y="6.5" transform="rotate(-90 28.9 6.5)">H</text>
<text x="81.4" y="6.7" transform="rotate(-90 81.4 6.7)">G</text>
<text x="133.9" y="6.2" transform="rotate(-90 133.9 6.2)">F</text>
<text x="186.4" y="6.4" transform="rotate(-90 186.4 6.4)">E</text>
<text x="238.9" y="6.5" transform="rotate(-90 238.9 6.5)">D</text>
<text x="291.4" y="6.5" transform="rotate(-90 291.4 6.5)">C</text>
<text x="343.9" y="6.4" transform="rotate(-90 343.9 6.4)">B</text>
<text x="396.4" y="6.4" transform="rotate(-90 396.4 6.4)">A</text>
<text x="19.4" y="38.5" transform="rotate(-90 19.4 38.5)">4</text>
<text x="414.2" y="38.9">4</text>
<text x="19.4" y="112.5" transform="rotate(-90 19.4 112.5)">3</text>
<text x="414.2" y="113.1">3</text>
<text x="19.4" y="186.5" transform="rotate(-90 19.4 186.5)">2</text>
<text x="414.2" y="187.4">2</text>
<text x="19.4" y="261" transform="rotate(-90 19.4 261)">1</text>
<text x="414.2" y="261.6">1</text>
<text x="24.9" y="293.9">H</text>
<text x="77.3" y="293.9">G</text>
<text x="340.1" y="293.9">B</text>
<text x="392.6" y="293.9">A</text>
</g>
<g font-size="4.8">
<text x="250.6" y="168.8">Alu 5754</text>
<text x="352.9" y="168.4">Oxydation Anodique Noire</text>
<text x="233.1" y="183.7">276.99</text>
<text x="292.2" y="198.4">ISO 8015 ISO 2768-mK-E</text>
</g>
<g font-size="4.1">
<text x="133.7" y="18.3">310</text>
<text x="130.9" y="29.7">289,05</text>
<text x="133.7" y="38.3">270</text>
<text x="130.9" y="48.3">250,95</text>
<text x="133.7" y="56.8">160</text>
<text x="25.3" y="70.6">7,50 X 45° (2x)</text>
<text x="130.9" y="68.3">109,05</text>
<text x="134.9" y="78.3">90</text>
<text x="305.5" y="83.1">REPERE</text>
<text x="348.4" y="83.1">TAILLE</text>
<text x="388" y="83.1">QUANTITÉ</text>
<text x="132" y="88.3">70,95</text>
<text x="237.5" y="92.8" transform="rotate(-90 237.5 92.8)">7</text>
<text x="247.5" y="95.7" transform="rotate(-90 247.5 95.7)">10</text>
<text x="335.6" y="92.3">6,40 A TRAVERS TOUT</text>
<text x="257.5" y="96.5" transform="rotate(-90 257.5 96.5)">12</text>
<text x="312.6" y="96.3">A</text>
<text x="351.2" y="96.3">12,60 X 90°</text>
<text x="352.5" y="100.3">12,60</text>
<text x="369.2" y="100.3">3</text>
<text x="397.3" y="96.3">4</text>
<text x="53.5" y="107.1">A</text>
<text x="217.5" y="107.1">A</text>
<text x="335.6" y="107.3">2,72 A TRAVERS TOUT</text>
<text x="75.9" y="108.7">B</text>
<text x="92.9" y="113.7">A</text>
<text x="179.6" y="113.1">A</text>
<text x="312.6" y="111.3">B</text>
<text x="352.2" y="111.3">6,72 X 90</text>
<text x="397.3" y="111.3">8</text>
<text x="62.9" y="115.1">B</text>
<text x="71.1" y="115.1">C</text>
<text x="105.7" y="114.3">B</text>
<text x="115" y="115.8">C</text>
<text x="120.6" y="114.3">B</text>
<text x="151" y="114">B</text>
<text x="156.7" y="115.8">C</text>
<text x="165.6" y="114">B</text>
<text x="196.4" y="114.8">B</text>
<text x="201.9" y="115.9">C</text>
<text x="209.4" y="114.8">B</text>
<text x="353.6" y="115.3">6,72</text>
<text x="368.1" y="115.3">4</text>
<text x="312.5" y="123.5">C</text>
<text x="335.6" y="121.5">7,20 A TRAVERS TOUT</text>
<text x="350.5" y="125.5">11,20 X 90</text>
<text x="397.3" y="123.5">4</text>
<text x="36.6" y="127.3">R2 (2x)</text>
<text x="133.7" y="130.3">320</text>
<text x="35" y="152.6" transform="rotate(-90 35 152.6)">15</text>
<text x="133.7" y="168.1">345</text>
<text x="85.8" y="180.4">R6 (8x)</text>
<text x="377.6" y="227.5">MBDA-F</text>
<text x="383.8" y="234.5">a</text>
<text x="362" y="243.5">TYPE DOC. :</text>
<text x="393.5" y="243.3">PPD</text>
<text x="35" y="248.2" transform="rotate(-90 35 248.2)">7</text>
</g>
<g font-size="3.4">
<text x="235" y="149.6">01</text>
<text x="248.3" y="149.3">Révision originale</text>
<text x="368.3" y="149.3">ASCO / Q.F</text>
<text x="391.4" y="149.3">28/06/2019</text>
<text x="230.8" y="155.2">Revision</text>
<text x="285.1" y="155.2">Description de la modification</text>
<text x="372.4" y="155.2">Auteur</text>
<text x="396.4" y="155.2">Date</text>
<text x="253.2" y="160.8">Matière</text>
<text x="309.7" y="160.8">Spécification</text>
<text x="367" y="160.8">Etat / Traitement</text>
<text x="236.4" y="175.6">Masse</text>
<text x="321.1" y="175.6">Protection</text>
<text x="308.6" y="190.4">Tolérancement</text>
<text x="236.9" y="205.7">Echelle</text>
<text x="287" y="205.7">Info CAO :</text>
<text x="306.7" y="205.7">Autocad mechanical</text>
<text x="286.9" y="215.2">-</text>
<text x="287" y="210.7">Fichier CAO:</text>
<text x="309.1" y="210.9">14200269062-01_PPD_SUPPORT DZUS GAV.dwg</text>
<text x="372.6" y="220.7">APPROBATION</text>
<text x="315" y="250.7">TITRE</text>
<text x="235.2" y="270.7">FORMAT</text>
<text x="262.3" y="270.7">FOLIO</text>
<text x="309.2" y="270.7">NUMERO D'IDENTIFICATION</text>
<text x="389.3" y="270.7">REVISION</text>
</g>
<g font-size="2.8">
<text x="83.1" y="280.5">LES EVOLUTIONS DOIVENT ETRE INCORPOREES A PARTIR DE AUTOCAD</text>
<text x="87" y="284.5">THE CHANGES MUST BE INTEGRATED, STARTING FROM AUTOCAD</text>
</g>
<text font-size="2.2" x="342.1" y="245.3">MBDA FRANCE</text>
<text font-size="2.1" x="231.6" y="245.2">CE DOCUMENT EST LA PROPRIETE DE MBDA FRANCE ; IL NE PEUT ETRE COMMUNIQUE A DES TIERS ET/OU REPRODUIT SANS SON AUTORISATION-</text>
<text font-size="1.6" x="339.7" y="245.3">C</text>
</svg>
